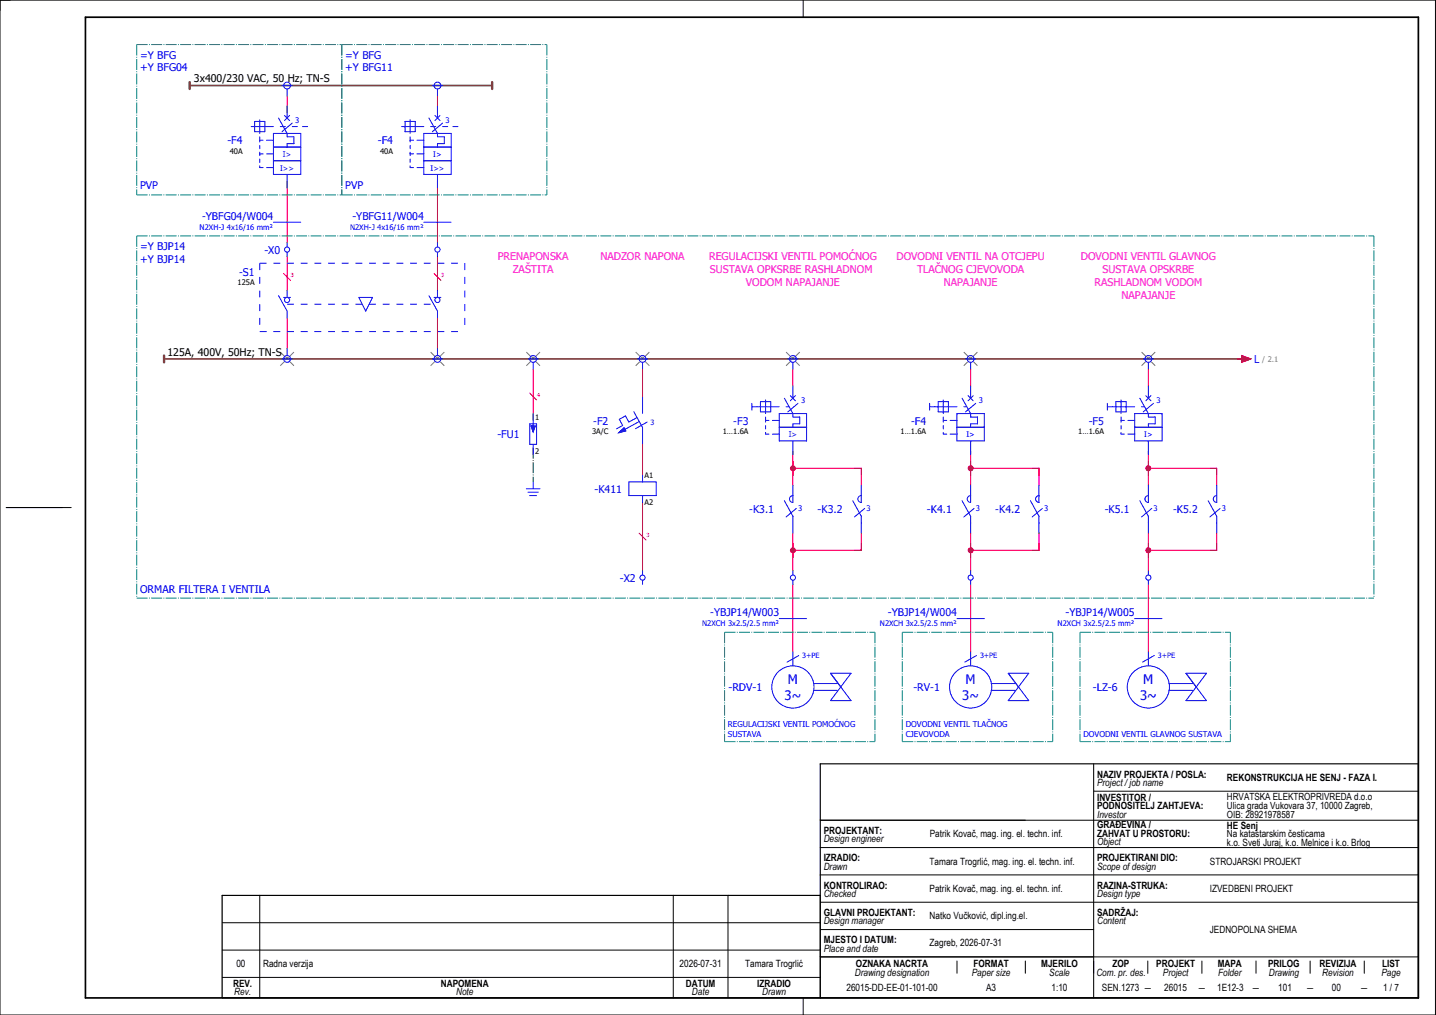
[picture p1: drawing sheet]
<svg xmlns="http://www.w3.org/2000/svg" width="420mm" height="297mm" viewBox="0 0 420 297" stroke-linecap="round" stroke-linejoin="round" font-family="sans-serif">
<g fill="none" stroke="#000" stroke-width=".29">
<path d="M0 0h420v297h-420zM235 0v5M1.8 148.5h19M320 231.5h95M320 223.5v68.5M415 223.5v68.5h-350M240 240h175M240 256h175M240 248h175M65 278h175M65 270h175M76 262v30"/>
<path d="M197 262v30M213 262v30M240 262v30M240 272h80M240 264h175M65 286h175M235 292v5M240 280h175M280 281.2v3.6M300 281.2v3.6M335.8 281.2v3.6M351.7 281.2v3.6"/>
<path d="M367.5 281.2v3.6M383.3 281.2v3.6M399.2 281.2v3.6"/>
</g>
<path d="M415 223.5h-175v68.5M240 262h-175v30" fill="none" stroke="#000" stroke-width=".35"/>
<path d="M25 5h390v287h-390z" fill="none" stroke="#000" stroke-width=".5"/>
<g fill="none" stroke="#f00" stroke-width=".29">
<path d="M84 28v5M128 28v5M84 53v18M128 53v18M84 75v10M128 75v10M84 93v9M128 93v9M156 108v15M188 108v8.2M232 108v5M284 108v5"/>
<path d="M336 108v5M188 129.9v9.1M232 132v10M234 137h18v5M284 132v10M286 137h18v5M336 132v10M338 137h18v5M188 147v20M232 156v11M252 156v5h-18M284 156v11"/>
<path d="M304 156v5h-20M336 156v11M356 156v5h-18M232 171v19.7M284 171v19.7M336 171v19.7"/>
</g>
<path d="M55.5 25h88.5M48 105h316" fill="none" stroke="#7f3f3f" stroke-width=".5"/>
<path d="M156 131v10" fill="none" stroke="#008000" stroke-width=".29" stroke-dasharray="3.2 .4 .3 .4" stroke-linecap="butt"/>
<path d="M55.5 24v2M144 24v2" fill="none" stroke="#7f3f3f" stroke-width=".7"/>
<g fill="none" stroke="#767676" stroke-width=".29" stroke-dasharray="2 2" stroke-linecap="butt">
<path d="M82 103l4 4M86 103l-4 4M154 103l4 4M158 103l-4 4M186 103l4 4M190 103l-4 4M230 103l4 4M234 103l-4 4M282 103l4 4M286 103l-4 4M334 103l4 4M338 103l-4 4"/>
<circle cx="84" cy="105" r=".5"/>
<circle cx="156" cy="105" r=".5"/>
<circle cx="188" cy="105" r=".5"/>
<circle cx="232" cy="105" r=".5"/>
<circle cx="284" cy="105" r=".5"/>
<circle cx="336" cy="105" r=".5"/>
</g>
<g fill="none" stroke="#00f" stroke-width=".29">
<path d="M82.5 105h3M84 102v2M154.5 105h3M156 106v2M186.5 105h3M188 106v2M230.5 105h3M232 106v2M282.5 105h3M284 106v2M334.5 105h3M336 106v2"/>
<circle cx="84" cy="105" r="1"/>
<circle cx="156" cy="105" r="1"/>
<circle cx="188" cy="105" r="1"/>
<circle cx="232" cy="105" r="1"/>
<circle cx="284" cy="105" r="1"/>
<circle cx="336" cy="105" r="1"/>
</g>
<circle cx="284" cy="161" r=".88" fill="#f00"/>
<path d="M284 135v4M284 137h2" fill="none" stroke="#f00" stroke-width=".29"/>
<circle cx="284" cy="137" r=".88" fill="#f00"/>
<path d="M302 137h2v2M232 159v4M304 159v2h-2M232 161h2" fill="none" stroke="#f00" stroke-width=".29"/>
<circle cx="232" cy="161" r=".88" fill="#f00"/>
<path d="M232 135v4M232 137h2" fill="none" stroke="#f00" stroke-width=".29"/>
<circle cx="232" cy="137" r=".88" fill="#f00"/>
<path d="M250 137h2v2M252 159v2h-2M336 159v4M336 161h2" fill="none" stroke="#f00" stroke-width=".29"/>
<path d="M84 89h42" fill="none" stroke="#00f" stroke-width=".29" stroke-dasharray="2 2" stroke-linecap="butt"/>
<path d="M105 87h4l-2 4z" fill="none" stroke="#00f" stroke-width=".29"/>
<circle cx="336" cy="161" r=".88" fill="#f00"/>
<path d="M336 135v4M336 137h2" fill="none" stroke="#f00" stroke-width=".29"/>
<circle cx="336" cy="137" r=".88" fill="#f00"/>
<path d="M83 80l2 2M127 80l2 2M155 115l2 2M362 105h1.3M363.3 104l2.7 1-2.7 1zM354 137h2v2M187 156l2 2M356 159v2h-2" fill="none" stroke="#f00" stroke-width=".29"/>
<path d="M48 104v2" fill="none" stroke="#7f3f3f" stroke-width=".7"/>
<g fill="none" stroke="#767676" stroke-width=".29" stroke-dasharray="2 2" stroke-linecap="butt">
<path d="M126 103l4 4M130 103l-4 4"/>
<circle cx="128" cy="105" r=".5"/>
</g>
<g fill="none" stroke="#00f" stroke-width=".29">
<path d="M73.5 37h6.5M74.5 35.5h3v3h-3zM76 35v4M80 39h8v12h-8zM81.5 34.5l2.5 4.5v1h2v2h-2v1M82 37h1.5M82.5 25h3M83.2 33.8l1.5 1.5M84 26v2M84 31v3.5M84.7 33.8l-1.5 1.5M85.5 37h1.5"/>
<path d="M85.5 36l-3 2.5M88.5 37h1.5M117.5 37h6.5M118.5 35.5h3v3h-3zM120 35v4M124 39h8v12h-8zM125.5 34.5l2.5 4.5v1h2v2h-2v1M126 37h1.5M126.5 25h3M127.3 33.8l1.5 1.5M128 26v2M128 31v3.5"/>
<path d="M128.8 33.8l-1.5 1.5M129.5 37h1.5M129.5 36l-3 2.5M132.5 37h1.5M76 41h1M76 48.5v.5h1M76 45h1M76 40v1.5M76 42.5v1M76 44.5v1M76 46.5v1M78 41h2"/>
<path d="M78 49h2M78 45h2M80 47h8M80 43h8M84 51v4M120 40v1.5M120 42.5v1M120 44.5v1M120 46.5v1M120 48.5v.5h1M120 41h1M120 45h1"/>
<path d="M122 41h2M122 49h2M122 45h2M124 47h8M124 43h8M128 51v4M80 65h8M84 71v1.3M84 73.8v1.2M124 65h8M128 71v1.3M128 73.8v1.2"/>
<path d="M81.5 86.5l2.5 4.5v2M83 87h2M84 85v2M125.5 86.5l2.5 4.5v2M127 87h2M128 85v2M126.5 105h3M128 102v2M188 116.2v4.8M220 119h8M220 118v2M222.5 117.5h3v3h-3z"/>
<path d="M224 117v4M229.5 116.5l2.5 4.5v1h2v2h-2v1M230 119h.8M231.3 115.8l1.5 1.5M232 113v3.5M232.8 115.8l-1.5 1.5M233.5 118l-3 2.5M272 119h8M272 118v2M274.5 117.5h3v3h-3zM276 117v4M281.5 116.5l2.5 4.5v1h2v2h-2v1"/>
<path d="M282 119h.8M283.2 115.8l1.5 1.5M284 113v3.5M284.7 115.8l-1.5 1.5M285.5 118l-3 2.5M324 119h8M324 118v2M326.5 117.5h3v3h-3zM328 117v4M333.5 116.5l2.5 4.5v1h2v2h-2v1M334 119h.8M335.3 115.8l1.5 1.5"/>
<path d="M336 113v3.5M336.8 115.8l-1.5 1.5M337.5 118l-3 2.5M155 124h2v6h-2zM155.4 124.7h.1M155.4 124.7h1.2l-.6 1.7zM156 121v3.7M156 130v3M181 126.6l1.6-1.4 .5 .9zM185.4 120.5l2.6 4.6v4.8M186.4 122.2l-2.4 1.3-1-1.8-1.8 1 1 1.8-1.8 1M187 123.4l-4.2 2.3"/>
<path d="M188 139v2M189.4 123.5l-3.5 2M224 122v1.5M224 124.5v1M224 126.5v.5h1M224 123h1M226 123h2M226 127h2M228 121h8v8h-8zM228 125h8M232 129v4M276 123h1"/>
<path d="M276 126.5v.5h1M276 122v1.5M276 124.5v1M278 123h2M278 127h2M280 121h8v8h-8zM280 125h8M284 129v4M328 123h1M328 126.5v.5h1M328 122v1.5M328 124.5v1"/>
<path d="M330 123h2M330 127h2M332 121h8v8h-8zM332 125h8M336 129v4M154 143h4M154.5 144h3M155 145h2M156 141v2M184 141h8v4h-8zM188 145v2M229.5 146.5l2.5 4.6"/>
<path d="M232 142v5a1 1 0 0 1-1-1 1 1 0 0 1 1-1M232 151v5M233 148.8l-3 2.5M249.5 146.5l2.5 4.6M252 142v5a1 1 0 0 1-1-1 1 1 0 0 1 1-1M252 151v5M253 148.8l-3 2.5M281.5 146.5l2.5 4.6M284 142v5a1 1 0 0 1-1-1 1 1 0 0 1 1-1M284 151v5M285 148.8l-3 2.5M301.5 146.5l2.5 4.6"/>
<path d="M304 142v5a1 1 0 0 1-1-1 1 1 0 0 1 1-1M304 151v5M305 148.8l-3 2.5M333.5 146.5l2.5 4.6M336 142v5a1 1 0 0 1-1-1 1 1 0 0 1 1-1M336 151v5M337 148.8l-3 2.5M353.5 146.5l2.5 4.6M356 142v5a1 1 0 0 1-1-1 1 1 0 0 1 1-1M356 151v5M357 148.8l-3 2.5M188 167v1.3"/>
<path d="M188 169.8v1.2M232 167v1.3M232 169.8v1.2M284 167v1.3M284 169.8v1.2M336 167v1.3M336 169.8v1.2M228 181h8M232 190.7v4.2M233.7 191.8l-3.4 2M243 197h6l-6 8h6zM280 181h8"/>
<path d="M284 190.7v4.2M285.7 191.8l-3.4 2M295 197h6l-6 8h6zM332 181h8M336 190.7v4.2M337.7 191.8l-3.4 2M347 197h6l-6 8h6zM238 200h7M238 202h7M290 200h7M290 202h7M342 200h7"/>
<path d="M342 202h7"/>
<circle cx="84" cy="25" r="1"/>
<circle cx="128" cy="25" r="1"/>
<circle cx="84" cy="73" r=".75"/>
<circle cx="128" cy="73" r=".75"/>
<circle cx="84" cy="87.8" r=".75"/>
<circle cx="128" cy="87.8" r=".75"/>
<circle cx="128" cy="105" r="1"/>
<circle cx="188" cy="169" r=".75"/>
<circle cx="232" cy="169" r=".75"/>
<circle cx="284" cy="169" r=".75"/>
<circle cx="336" cy="169" r=".75"/>
<circle cx="232" cy="201" r="6.2"/>
<circle cx="284" cy="201" r="6.2"/>
<circle cx="336" cy="201" r="6.2"/>
</g>
<g fill="none" stroke="#007f7f" stroke-width=".29" stroke-dasharray="3.2 .4 .3 .4" stroke-linecap="butt">
<path d="M40 13h60M40 13v44M100 13v44M100 13h60M160 13v44M40 57h60M100 57h60M40 69h362M40 69v106M402 69v106M40 175h362M212 185h44"/>
<path d="M212 185v32M256 185v32M264 185h44M264 185v32M308 185v32M316 185h44M316 185v32M360 185v32M212 217h44M264 217h44M316 217h44"/>
</g>
<g fill="#00f" stroke="#00f" stroke-width=".29">
<path d="M181 126.6l1.6-1.4 .5 .9z"/>
<path d="M155.4 124.7h1.2l-.6 1.7z"/>
</g>
<path d="M76 77h60M76 77v20M136 77v20M76 97h60" fill="none" stroke="#00f" stroke-width=".29" stroke-dasharray="2 2" stroke-linecap="butt"/>
<path d="M363.3 104l2.7 1-2.7 1z" fill="#f00" stroke="#f00" stroke-width=".29"/>
<g font-size="3.8" fill="#00f">
<text x="230.5" y="200.2">M</text>
<text x="282.5" y="200.2">M</text>
<text x="334.5" y="200.2">M</text>
<text x="229.6" y="204.9">3~</text>
<text x="281.6" y="204.9">3~</text>
<text x="333.6" y="204.9">3~</text>
</g>
<g font-size="3.1" fill="#00f">
<text x="41" y="17.1">=Y BFG</text>
<text x="101" y="17.1">=Y BFG</text>
<text x="41" y="20.9">+Y BFG04</text>
<text x="101" y="20.9">+Y BFG11</text>
<text x="66.6" y="42.3">-F4</text>
<text x="110.6" y="42.3">-F4</text>
<text x="41" y="55.4">PVP</text>
<text x="101" y="55.4">PVP</text>
<text x="59.1" y="64.4">-YBFG04/W004</text>
<text x="103.1" y="64.4">-YBFG11/W004</text>
<text x="41" y="73.1">=Y BJP14</text>
<text x="41" y="76.9">+Y BJP14</text>
<text x="77.4" y="74.4">-X0</text>
<text x="69.9" y="80.6">-S1</text>
<text x="367" y="106.3">L</text>
<text x="173.6" y="124.3">-F2</text>
<text x="214.6" y="124.3">-F3</text>
<text x="266.6" y="124.3">-F4</text>
<text x="318.6" y="124.3">-F5</text>
<text x="145.5" y="128.3">-FU1</text>
<text x="174" y="144.3">-K411</text>
<text x="219.2" y="150.3">-K3.1</text>
<text x="239.2" y="150.3">-K3.2</text>
<text x="271.2" y="150.3">-K4.1</text>
<text x="291.2" y="150.3">-K4.2</text>
<text x="323.2" y="150.3">-K5.1</text>
<text x="343.2" y="150.3">-K5.2</text>
<text x="41" y="173.4">ORMAR FILTERA I VENTILA</text>
<text x="181.4" y="170.4">-X2</text>
<text x="207.8" y="180.4">-YBJP14/W003</text>
<text x="259.8" y="180.4">-YBJP14/W004</text>
<text x="311.8" y="180.4">-YBJP14/W005</text>
<text x="213.2" y="202.3">-RDV-1</text>
<text x="267.3" y="202.3">-RV-1</text>
<text x="319.8" y="202.3">-LZ-6</text>
</g>
<g font-size="3.1">
<text x="56.7" y="24">3x400/230 VAC, 50 Hz; TN-S</text>
<text x="49" y="104">125A, 400V, 50Hz; TN-S</text>
</g>
<g font-size="3.1" fill="#f0f">
<text x="145.6" y="76.1">PRENAPONSKA</text>
<text x="175.7" y="76.1">NADZOR NAPONA</text>
<text x="207.5" y="76.1">REGULACIJSKI VENTIL POMOĆNOG</text>
<text x="262.3" y="76.1">DOVODNI VENTIL NA OTCJEPU</text>
<text x="316.3" y="76.1">DOVODNI VENTIL GLAVNOG</text>
<text x="150" y="79.9">ZAŠTITA</text>
<text x="207.7" y="79.9">SUSTAVA OPKSRBE RASHLADNOM</text>
<text x="218.3" y="83.6">VODOM NAPAJANJE</text>
<text x="268.3" y="79.9">TLAČNOG CJEVOVODA</text>
<text x="276.1" y="83.6">NAPAJANJE</text>
<text x="320.2" y="83.6">RASHLADNOM VODOM</text>
<text x="322.6" y="79.9">SUSTAVA OPSKRBE</text>
<text x="328.1" y="87.4">NAPAJANJE</text>
</g>
<g font-size="2.9">
<text x="321" y="227.5">NAZIV PROJEKTA / POSLA:</text>
<text x="321" y="230">Project / job name</text>
<text x="359" y="228.6">REKONSTRUKCIJA HE SENJ - FAZA I.</text>
<text x="321" y="234.3">INVESTITOR /</text>
<text x="321" y="236.8">PODNOSITELJ ZAHTJEVA:</text>
<text x="321" y="239.3">Investor</text>
<text x="359" y="234.2">HRVATSKA ELEKTROPRIVREDA d.o.o</text>
<text x="359" y="236.8">Ulica grada Vukovara 37, 10000 Zagreb,</text>
<text x="359" y="239.5">OIB: 28921978587</text>
<text x="241" y="244">PROJEKTANT:</text>
<text x="272" y="245">Patrik Kovač, mag. ing. el. techn. inf.</text>
<text x="321" y="242.3">GRAĐEVINA /</text>
<text x="321" y="244.8">ZAHVAT U PROSTORU:</text>
<text x="359" y="242.6">HE Senj</text>
<text x="359" y="245.1">Na katastarskim česticama</text>
<text x="241" y="246.5">Design engineer</text>
<text x="321" y="247.3">Object</text>
<text x="359" y="247.5">k.o. Sveti Juraj, k.o. Melnice i k.o. Brlog</text>
<text x="241" y="252">IZRADIO:</text>
<text x="241" y="254.5">Drawn</text>
<text x="272" y="253">Tamara Trogrlić, mag. ing. el. techn. inf.</text>
<text x="321" y="252">PROJEKTIRANI DIO:</text>
<text x="321" y="254.5">Scope of design</text>
<text x="354" y="253.1">STROJARSKI PROJEKT</text>
<text x="241" y="260">KONTROLIRAO:</text>
<text x="241" y="262.5">Checked</text>
<text x="272" y="261">Patrik Kovač, mag. ing. el. techn. inf.</text>
<text x="321" y="260">RAZINA-STRUKA:</text>
<text x="321" y="262.5">Design type</text>
<text x="354" y="261">IZVEDBENI PROJEKT</text>
<text x="241" y="268">GLAVNI PROJEKTANT:</text>
<text x="272" y="269">Natko Vučković, dipl.ing.el.</text>
<text x="321" y="268">SADRŽAJ:</text>
<text x="241" y="270.5">Design manager</text>
<text x="321" y="270.5">Content</text>
<text x="354" y="273.1">JEDNOPOLNA SHEMA</text>
<text x="241" y="278.5">Place and date</text>
<text x="241" y="276">MJESTO I DATUM:</text>
<text x="272" y="276.8">Zagreb, 2026-07-31</text>
<text x="69.2" y="283">00</text>
<text x="77" y="283">Radna verzija</text>
<text x="198.9" y="283">2026-07-31</text>
<text x="218" y="283">Tamara Trogrlić</text>
<text x="250.1" y="285.6">Drawing designation</text>
<text x="250.4" y="283.1">OZNAKA NACRTA</text>
<text x="284.3" y="285.6">Paper size</text>
<text x="284.9" y="283.1">FORMAT</text>
<text x="304.7" y="283.1">MJERILO</text>
<text x="307" y="285.6">Scale</text>
<text x="320.8" y="285.6">Com. pr. des.</text>
<text x="325.5" y="283.1">ZOP</text>
<text x="338.3" y="283.1">PROJEKT</text>
<text x="340.3" y="285.6">Project</text>
<text x="356.3" y="283.1">MAPA</text>
<text x="356.4" y="285.6">Folder</text>
<text x="371.1" y="283.1">PRILOG</text>
<text x="371.3" y="285.6">Drawing</text>
<text x="386.1" y="283.1">REVIZIJA</text>
<text x="386.9" y="285.6">Revision</text>
<text x="404.2" y="285.6">Page</text>
<text x="404.4" y="283.1">LIST</text>
<text x="68.2" y="288.8">REV.</text>
<text x="68.5" y="291.3">Rev.</text>
<text x="129" y="288.8">NAPOMENA</text>
<text x="133.5" y="291.3">Note</text>
<text x="200.7" y="288.8">DATUM</text>
<text x="202.5" y="291.3">Date</text>
<text x="221.6" y="288.8">IZRADIO</text>
<text x="223" y="291.3">Drawn</text>
<text x="247.7" y="290">26015-DD-EE-01-101-00</text>
<text x="288.5" y="290.1">A3</text>
<text x="307.7" y="290">1:10</text>
<text x="322.4" y="290">SEN.1273 ―</text>
<text x="340.7" y="290">26015</text>
<text x="350.5" y="290.1">―</text>
<text x="356.1" y="290">1E12-3</text>
<text x="366.3" y="290.1">―</text>
<text x="374" y="290">101</text>
<text x="382.1" y="290.1">―</text>
<text x="389.7" y="290">00</text>
<text x="398" y="290.1">―</text>
<text x="404.7" y="290.1">1 / 7</text>
</g>
<g font-size="2.4" fill="#00f">
<text x="213" y="212.7">REGULACIJSKI VENTIL POMOĆNOG</text>
<text x="213" y="215.6">SUSTAVA</text>
<text x="265" y="212.7">DOVODNI VENTIL TLAČNOG</text>
<text x="265" y="215.6">CJEVOVODA</text>
<text x="317" y="215.6">DOVODNI VENTIL GLAVNOG SUSTAVA</text>
</g>
<g font-size="2.2" fill="#00f">
<text x="86.4" y="35.9">3</text>
<text x="130.4" y="35.9">3</text>
<text x="82.8" y="45.9">I&gt;</text>
<text x="126.8" y="45.9">I&gt;</text>
<text x="82" y="49.9">I&gt;&gt;</text>
<text x="126" y="49.9">I&gt;&gt;</text>
<text x="58.4" y="67.3">N2XH-J 4x16/16 mm²</text>
<text x="102.4" y="67.3">N2XH-J 4x16/16 mm²</text>
<text x="234.4" y="117.9">3</text>
<text x="286.4" y="117.9">3</text>
<text x="338.4" y="117.9">3</text>
<text x="230.8" y="127.9">I&gt;</text>
<text x="282.8" y="127.9">I&gt;</text>
<text x="334.8" y="127.9">I&gt;</text>
<text x="233.5" y="149.4">3</text>
<text x="253.5" y="149.4">3</text>
<text x="285.5" y="149.4">3</text>
<text x="305.5" y="149.4">3</text>
<text x="337.5" y="149.4">3</text>
<text x="357.5" y="149.4">3</text>
<text x="205.5" y="183.3">N2XCH 3x2.5/2.5 mm²</text>
<text x="257.5" y="183.3">N2XCH 3x2.5/2.5 mm²</text>
<text x="309.5" y="183.3">N2XCH 3x2.5/2.5 mm²</text>
</g>
<g font-size="2.2">
<text x="67.2" y="45.2">40A</text>
<text x="111.2" y="45.2">40A</text>
<text x="69.5" y="83.5">125A</text>
<text x="156.6" y="123">1</text>
<text x="173.2" y="127.2">3A/C</text>
<text x="211.5" y="127.2">1…1.6A</text>
<text x="263.5" y="127.2">1…1.6A</text>
<text x="315.5" y="127.2">1…1.6A</text>
<text x="156.6" y="132.9">2</text>
<text x="188.6" y="140">A1</text>
<text x="188.6" y="147.9">A2</text>
</g>
<text font-size="2.2" fill="#7ca552" x="369.3" y="105.9">/ 2.1</text>
<g font-size="2.1" fill="#00f">
<text x="190.3" y="124.3">3</text>
<text x="234.7" y="192.7">3+PE</text>
<text x="286.7" y="192.7">3+PE</text>
<text x="338.7" y="192.7">3+PE</text>
</g>
<g font-size="1.6" fill="#f00">
<text x="85.1" y="81.1">3</text>
<text x="129.1" y="81.1">3</text>
<text x="157.1" y="116.1">4</text>
<text x="189.1" y="157.1">3</text>
</g>
</svg>
